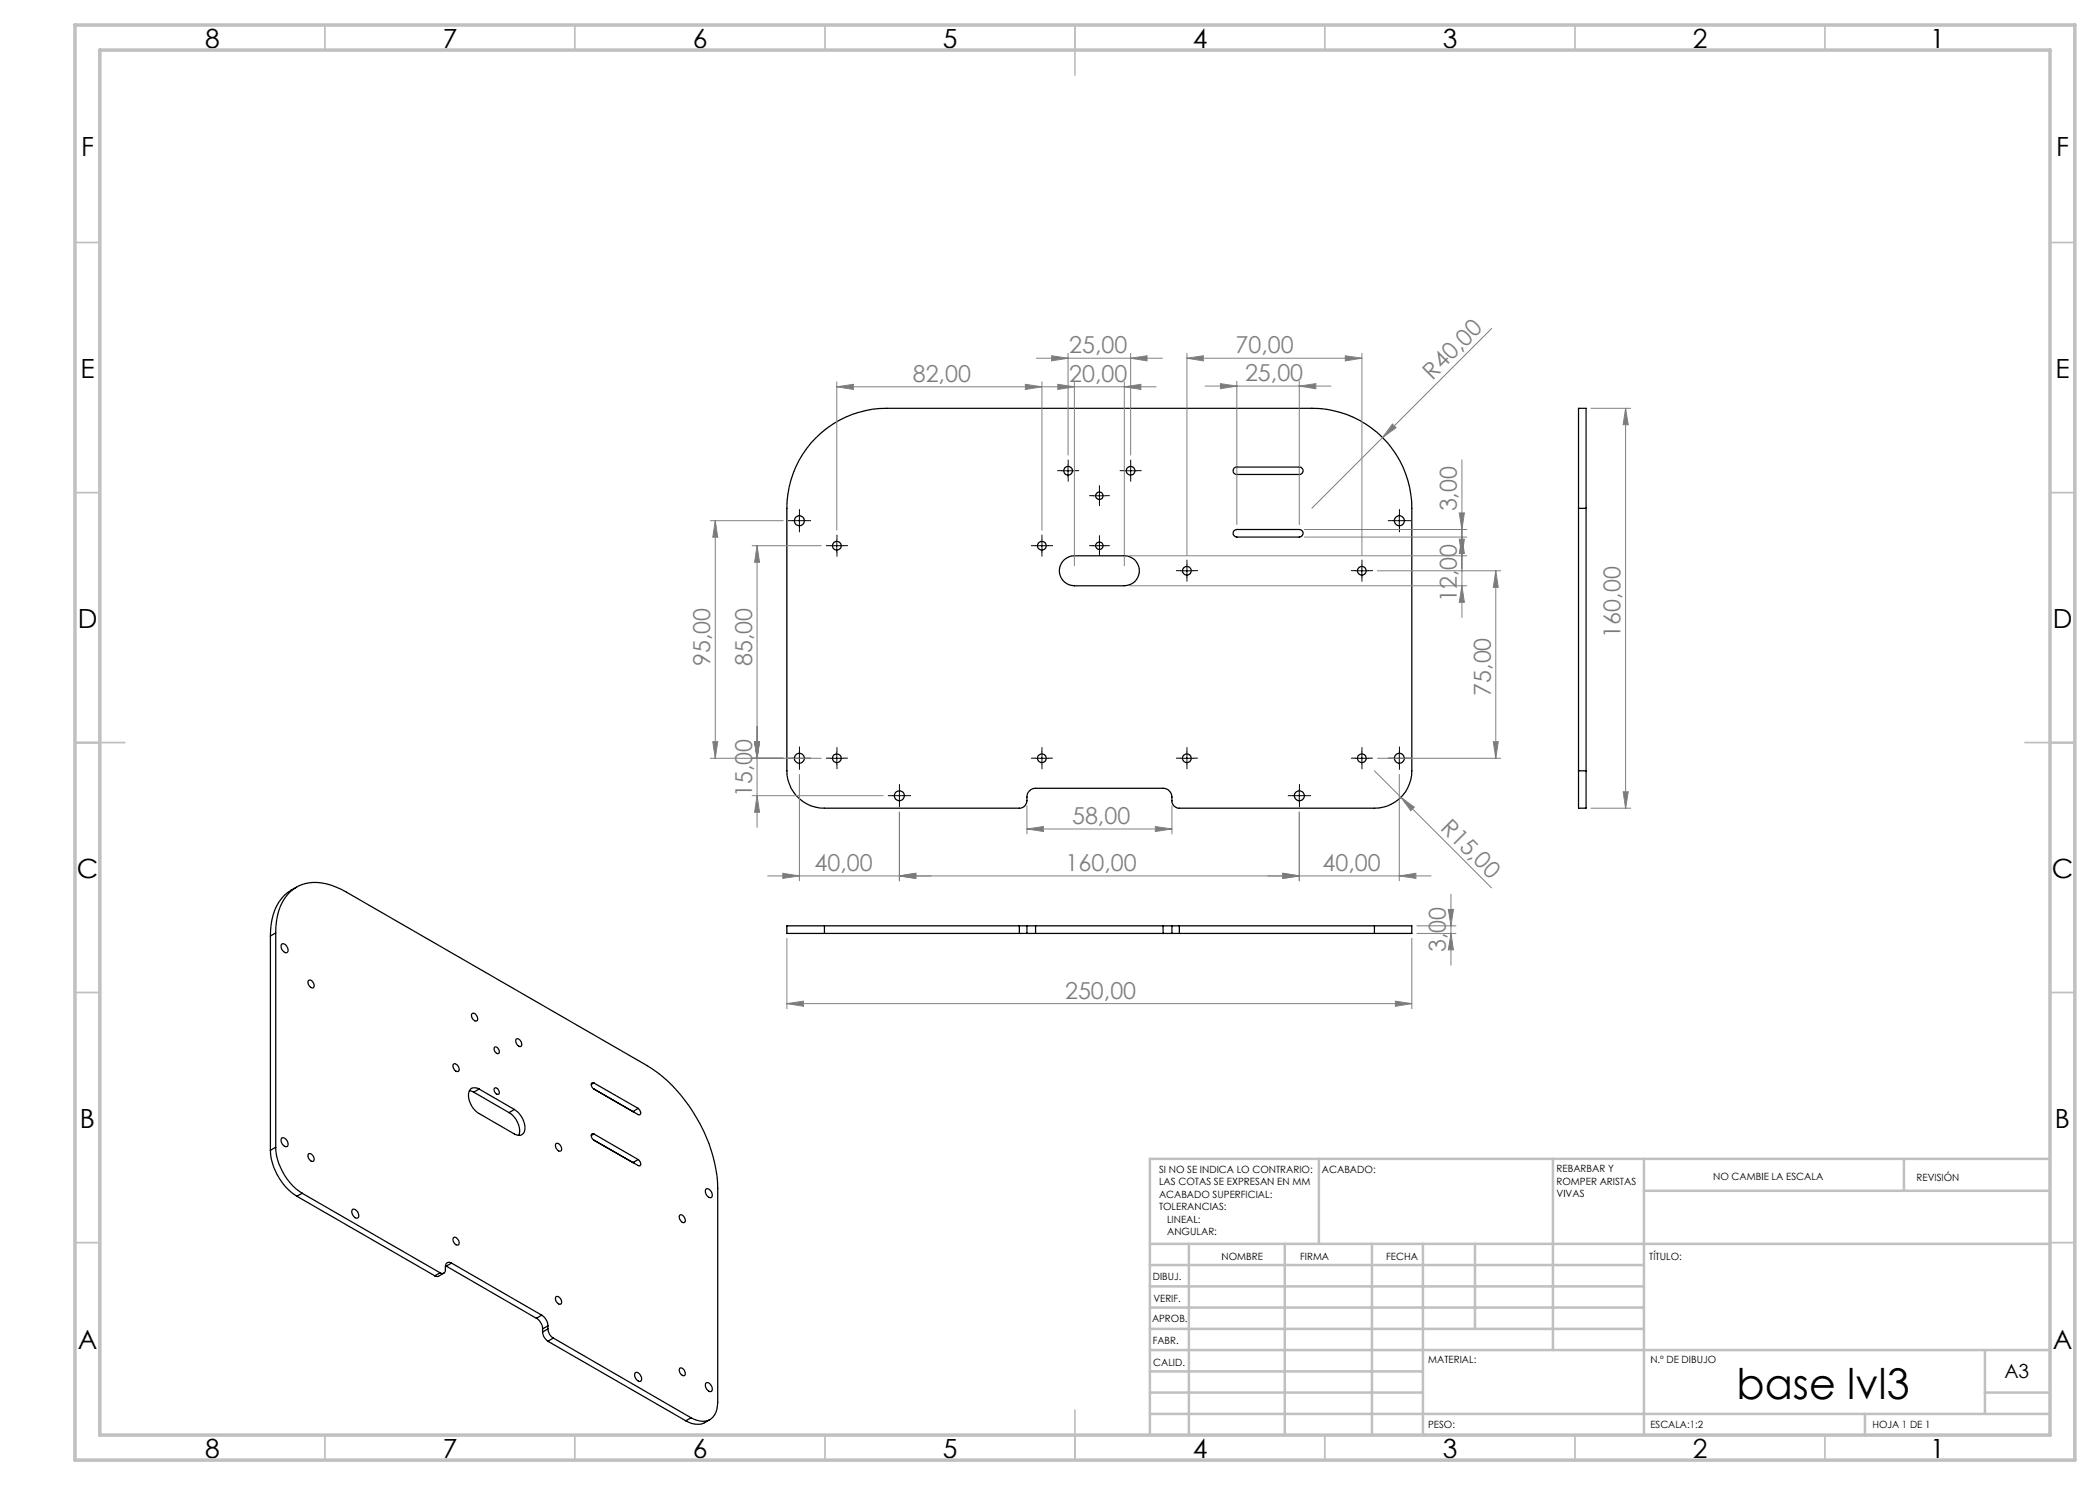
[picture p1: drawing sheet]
<svg xmlns="http://www.w3.org/2000/svg" width="420mm" height="297mm" viewBox="0 0 420 297" stroke-linecap="round" stroke-linejoin="round" font-family="sans-serif">
<g fill="none" stroke="#000" stroke-width=".25">
<path d="M163.2 87.5a19.9 19.9 0 0 1 14.2-5.8h85a20 20 0 0 1 20 20v52.5a7.4 7.4 0 0 1-7.5 7.4h-39a1.45 1.45 0 0 1-1.5-1.4 1.96 1.96 0 0 0-1.8-2.5h-25.5a1.91 1.91 0 0 0-1.7 2.5 1.51 1.51 0 0 1-1.5 1.4h-39a7.5 7.5 0 0 1-7.5-7.4v-52.5a20 20 0 0 1 5.8-14.2zM246.8 93.6l.6-.2h12.5a.74 .74 0 0 1 .7 .8 .74 .74 0 0 1-.7 .7h-12.5a.74 .74 0 0 1-.7-.5 .74 .74 0 0 1 .1-.8zM212.9 111.9a3.1 3.1 0 0 1 2-.7h10a3 3 0 0 1 3 3 3 3 0 0 1-3 3h-10a3 3 0 0 1-2.8-2 3 3 0 0 1 .8-3.3zM246.8 106.1l.6-.2h12.5a.76 .76 0 0 1 .7 .8 .76 .76 0 0 1-.7 .7h-12.5a.76 .76 0 0 1-.7-.5 .76 .76 0 0 1 .1-.8zM315.7 101.7v-20h1.5v20M315.7 101.7v52.5M315.7 101.7h1.5M317.2 101.7v52.5M315.7 154.2v7.4h1.5v-7.4M315.7 154.2h1.5M59.3 177.4a8.8 8.8 0 0 0-5.1 7.6l-.1 2.2M54.1 187.2v42.9"/>
<path d="M55.1 186.6a10.4 10.4 0 0 1 3.5-8.7 8.4 8.4 0 0 1 8.7-.5l2 1 60.1 34.7a31.6 31.6 0 0 1 13.8 20.9l.3 3.6v42.9a3.4 3.4 0 0 1-2.2 3.7 4.3 4.3 0 0 1-3.1-.6M55.1 186.6v42.8M55.1 186.6l-1 .6M56.4 188.8a1.15 1.15 0 0 1 1.1 1.6 .86 .86 0 0 1-1.2-.6 .83 .83 0 0 1 .1-1zM61.7 196.1a.73 .73 0 0 1 1.1 .6 .53 .53 0 0 1-.4 .9l-.6-.5-.2-.5zM164.9 185.2h-7.5v1.5h7.5M164.9 185.2v1.5M164.9 185.2h39M164.9 186.7h39M203.9 185.2h1.5M203.9 186.7h1.5M203.9 185.2v1.5"/>
<path d="M205.4 186.7h1.7M205.4 185.2h1.7M205.4 185.2v1.5M207.1 185.2h25.5M207.1 186.7h25.5M207.1 185.2v1.5M232.6 186.7h1.8M232.6 185.2h1.8M232.6 185.2v1.5M234.4 185.2h1.5M234.4 186.7h1.5M234.4 185.2v1.5"/>
<path d="M235.9 185.2h39M235.9 186.7h39M235.9 185.2v1.5M274.9 185.2h7.5v1.5h-7.5M274.9 185.2v1.5M90.7 212.9a.85 .85 0 0 1 1.1 .8v.5a.93 .93 0 0 1-1-.3 .93 .93 0 0 1-.1-1zM93.9 218.2l.9 .2M94.4 202.8a.73 .73 0 0 1 1.1 .6 .53 .53 0 0 1-.4 .8l-.6-.4-.2-.6zM94.8 218.4l7 4.1M95.8 217.8a1.34 1.34 0 0 0-1.6-.1 1.34 1.34 0 0 0-.5 1.6 4.5 4.5 0 0 0 2.1 3.4l7.1 4.1a1.33 1.33 0 0 0 1.6 .1 1.33 1.33 0 0 0 .5-1.5 4.7 4.7 0 0 0-2.1-3.5M95.8 217.8l7.1 4.1M95.8 217.8l-1 .6"/>
<path d="M99 217.6a.85 .85 0 0 1 .7 1.3 .85 .85 0 0 1-.7-1.3zM99 209.4a.86 .86 0 0 1 .7 1.3 .86 .86 0 0 1-.7-1.3zM103.2 207.9a.92 .92 0 0 1 1 .4 .92 .92 0 0 1-.1 1 1.1 1.1 0 0 1-.9-1.4zM118.8 216.6l-.5 .1v.5l.3 .5 9 5.2 .4 .1a.94 .94 0 0 0-.4-1.3M118.8 216.6l8.8 5.1M118.8 216.6l-.5 .3M54.1 230.1a11.7 11.7 0 0 0 5.3 9.2M55.1 229.4a11.9 11.9 0 0 0 5.3 9.3M55.1 229.4l-1 .7M56.4 227.6a1.13 1.13 0 0 1 1 .5 1.13 1.13 0 0 1 0 1.2 1.22 1.22 0 0 1-1-1.7zM59.4 239.3l27.6 15.9M60.4 238.7l27.6 15.9"/>
<path d="M60.4 238.7l-1 .6M61.7 230.8a.92 .92 0 0 1 .9 .4 .92 .92 0 0 1 0 1.1 1.09 1.09 0 0 1-.9-1.5zM101.8 222.5a4.2 4.2 0 0 1 2 4.6M102.9 221.9l-1.1 .6M111.2 228.8a.92 .92 0 0 1 .9 .4 .92 .92 0 0 1 0 1 1.09 1.09 0 0 1-.9-1.4zM118.8 226.8h-.4l-.1 .3 .1 .5 .4 .4 8.8 5.1h.4a.89 .89 0 0 0-.4-1.2M118.8 226.8l8.8 5.1M118.8 226.8l-.5 .3M126.6 232.5h.1M126.6 222.3h.1M127.6 231.9l-1 .6M127.6 221.7l-1 .6"/>
<path d="M141.3 237.8a1.12 1.12 0 0 1 1 .6 1.12 1.12 0 0 1-.1 1.1 1.19 1.19 0 0 1-.9-1.7zM70.5 241.9a1.19 1.19 0 0 1 1.1 1.6 1.09 1.09 0 0 1-1.2-1.5zM88 254.6l-1 .6M88.8 254.6l-1.1 .7-.7-.1M89.1 253.1l.2 .1M89.3 253.2l18 10.5M90.3 252.6a.76 .76 0 0 0-.9-.1 .76 .76 0 0 0-.3 .8v.7a.65 .65 0 0 1-.3 .6 .65 .65 0 0 1-.8 0M90.3 252.6l18 10.4M90.3 252.6l-1 .6M90.7 247.6l.1-.1a1.01 1.01 0 0 1 .8 1.5 1.09 1.09 0 0 1-.9-1.4zM111.2 259.4a.92 .92 0 0 1 .9 .4 .92 .92 0 0 1 0 1 1.09 1.09 0 0 1-.9-1.4zM135.9 243.1a.92 .92 0 0 1 1 .4 .92 .92 0 0 1-.1 1 1.1 1.1 0 0 1-.9-1.4z"/>
<path d="M107.3 263.7a2.65 2.65 0 0 1 1.2 2.1M108.3 263a2.65 2.65 0 0 1 1.3 2.2M108.3 263l-1 .7M108.5 266.4a2.49 2.49 0 0 0 1.1 1.8M108.5 265.8v.6M109.6 265.8a2.25 2.25 0 0 0 1.1 1.8M109.6 265.2v.6M109.6 265.8l-1.1 .6M109.6 265.2l-1.1 .6M109.6 268.2l27.6 16M110.7 267.6l27.5 16M110.7 267.6l-1.1 .6"/>
<path d="M127.1 274.5a1.12 1.12 0 0 1 1 .6 1.12 1.12 0 0 1 0 1.2 1.21 1.21 0 0 1-1-1.8zM135.9 273.7a.92 .92 0 0 1 1 .4 .92 .92 0 0 1-.1 1 1.1 1.1 0 0 1-.9-1.4zM141.1 276.7l.2-.1a1.14 1.14 0 0 1 1 1.6 .82 .82 0 0 1-1.1-.7zM138.2 283.6l-1 .6M142 283.9a3.9 3.9 0 0 1-4.8 .3"/>
<circle cx="213.6" cy="94.2" r=".87"/>
<circle cx="219.9" cy="99.2" r=".74"/>
<circle cx="226.1" cy="94.2" r=".87"/>
<circle cx="159.9" cy="104.2" r="1.01"/>
<circle cx="167.4" cy="109.2" r=".87"/>
<circle cx="208.4" cy="109.2" r=".87"/>
<circle cx="219.9" cy="109.1" r=".74"/>
<circle cx="237.4" cy="114.2" r=".87"/>
<circle cx="272.4" cy="114.2" r=".87"/>
<circle cx="279.9" cy="104.2" r="1"/>
<circle cx="159.9" cy="151.6" r=".99"/>
<circle cx="167.4" cy="151.7" r=".88"/>
<circle cx="179.9" cy="159.2" r="1.01"/>
<circle cx="208.4" cy="151.7" r=".88"/>
<circle cx="237.4" cy="151.7" r=".88"/>
<circle cx="259.9" cy="159.2" r="1"/>
<circle cx="272.4" cy="151.7" r=".88"/>
<circle cx="279.9" cy="151.7" r=".98"/>
</g>
<g fill="none" stroke="#808080" stroke-width=".2">
<path d="M167.4 77.4l3.3-.5v1zM167.4 77.4h41M167.4 76.4v29.6M205.1 76.9l3.3 .5-3.3 .5zM207.3 71.6h25.2M208.4 76.4v29.6M208.5 77.4h22.7M210.3 71.2l3.3 .4-3.3 .6zM211.6 76.9l3.3 .5-3.3 .5zM213.6 70.7v20.3M214.9 76.4v36.8M224.9 77.4l3.3-.5v1z"/>
<path d="M224.9 76.4v36.8M226.1 71.6l3.3-.4v1zM226.1 70.7v20.3M237.4 71.6l3.3-.4v1zM237.4 71.6h35M237.4 70.7v40.3M241 77.2h25.2M244.1 76.7l3.3 .5-3.3 .5zM247.4 76.2v28.7M259.9 77.2l3.3-.5v1zM259.9 76.2v28.7M269.1 71.2l3.3 .4-3.3 .6z"/>
<path d="M272.4 70.7v40.3M298.3 65.7l-35.9 36M278.5 84.8l.7 .7-2.7 2zM292.4 92v31.5M318.2 81.7h7.9M325.1 81.7l.5 3.2h-1zM325.1 81.7v79.9M142.1 104.1h14.5M143.1 104.1v47.6M143.1 104.1l.4 3.4h-.9zM150.4 109.1h13.9M151.4 109.1l.5 3.4h-1z"/>
<path d="M151.4 109.1v56.4M225.9 117.2h67.5M225.9 111.2h67.5M260.9 107.4h32.5M260.9 105.9h32.5M275.5 114.2h24.6M291.9 107.8h1l-.5 3.4zM291.9 102.6h1l-.5 3.3zM292.4 117.2l.5 3.3h-1zM292.4 107.4l.5 3.3h-1zM299.2 114.2v37.5M299.2 114.2l.4 3.3h-.9z"/>
<path d="M142.1 151.7h22.2M142.6 148.3h.9l-.4 3.4zM150.4 159.1h26.2M150.9 148.3h1l-.5 3.4zM151.4 159.1l.5 3.4h-1zM159.9 154.9v21.3M274.9 154.2l5.3 5.3M275.5 151.7h24.6M279.9 154.9v21.3M280.2 159.5l2.7 1.9-.7 .7zM280.2 159.5l18.1 18.1M298.7 148.3h.9l-.4 3.4z"/>
<path d="M324.6 158.4h1l-.5 3.2zM153.5 175.2h132.7M156.6 174.7l3.3 .5-3.3 .5zM179.9 175.2l3.3-.5v1zM179.9 162.4v13.8M205.4 165.8l3.3-.5v1zM205.4 161.1v5.7M205.4 165.8h29M231.1 165.3l3.3 .5-3.3 .5zM234.4 161.1v5.7M256.6 174.7l3.3 .5-3.3 .5zM259.9 162.4v13.8"/>
<path d="M279.9 175.2l3.3-.5v1zM290.2 178.8v14.2M318.2 161.6h7.9M157.4 187.7v14.1M282.4 187.7v14.1M283.4 186.7h7.8M283.4 185.2h7.8M289.7 181.9h1l-.5 3.3zM290.2 186.7l.5 3.3h-1zM157.4 200.7l3.3-.5v1.1zM157.4 200.7h125M279.1 200.2l3.3 .5-3.3 .6z"/>
</g>
<g fill="none" stroke="#000" stroke-width=".2" stroke-dasharray="15.2 1.3 1.3 1.3">
<path d="M212.4 94.1h-.9M213.6 92.9v-.9M213.6 95.4v.9M214.9 94.1h.9M218.6 99.1h-.7M219.9 97.9v-.8M221.1 99.1h.8M224.9 94.1h-.9M226.1 92.9v-.9M226.1 95.4v.9M227.4 94.1h.9M158.6 104.1h-1"/>
<path d="M159.9 102.9v-1M159.9 105.4v1M161.1 104.1h1M166.1 109.1h-.8M167.4 107.9v-.9M167.4 110.4v.9M168.6 109.1h.9M207.1 109.1h-.8M208.4 107.9v-.9M208.4 110.4v.9M209.6 109.1h.9M218.6 109.1h-.7"/>
<path d="M219.9 107.9v-.8M219.9 110.4v.7M219.9 100.4v.7M221.1 109.1h.8M236.1 114.1h-.8M237.4 112.9v-.9M237.4 115.4v.9M238.6 114.1h.9M271.1 114.1h-.8M272.4 112.9v-.9M272.4 115.4v.9M273.6 114.1h.9"/>
<path d="M278.6 104.1h-1M279.9 102.9v-1M279.9 105.4v1M281.1 104.1h1M158.6 151.6h-1M159.9 150.4v-1M159.9 152.9v1M161.1 151.6h1M166.1 151.6h-.8M167.4 150.4v-.9M167.4 152.9v.9M168.6 151.6h.9"/>
<path d="M178.6 159.1h-1M179.9 157.9v-1M181.1 159.1h1M207.1 151.6h-.8M208.4 150.4v-.9M208.4 152.9v.9M209.6 151.6h.9M236.1 151.6h-.8M237.4 150.4v-.9M237.4 152.9v.9M238.6 151.6h.9M258.6 159.1h-1"/>
<path d="M259.9 157.9v-1M261.1 159.1h1M271.1 151.6h-.8M272.4 150.4v-.9M272.4 152.9v.9M273.6 151.6h.9M278.6 151.6h-1M279.9 150.4v-1M279.9 152.9v1M281.1 151.6h1M179.9 160.4v1M259.9 160.4v1"/>
</g>
<g fill="none" stroke="#000" stroke-width=".2">
<path d="M212.4 94.2h2.5M213.6 92.9v2.5M218.6 99.2h2.5M219.9 97.9v2.5M224.9 94.2h2.5M226.1 92.9v2.5M158.6 104.1h2.5M159.9 102.9v2.5M166.1 109.1h2.5M167.4 107.9v2.5M207.1 109.1h2.5M208.4 107.9v2.5"/>
<path d="M218.6 109.1h2.5M219.9 107.9v2.5M236.1 114.2h2.5M237.4 112.9v2.5M271.1 114.2h2.5M272.4 112.9v2.5M278.6 104.1h2.5M279.9 102.9v2.5M158.6 151.7h2.5M159.9 150.4v2.5M166.1 151.7h2.5M167.4 150.4v2.5"/>
<path d="M178.6 159.1h2.5M179.9 157.9v2.5M207.1 151.7h2.5M208.4 150.4v2.5M236.1 151.7h2.5M237.4 150.4v2.5M258.6 159.1h2.5M259.9 157.9v2.5M271.1 151.7h2.5M272.4 150.4v2.5M278.6 151.7h2.5M279.9 150.4v2.5"/>
</g>
<g fill="none" stroke="#c0c0c0" stroke-width=".35">
<path d="M65 5v5M115 5v5M165 5v5M215 5v10M265 5v5M315 5v5M365 5v5M15 48.5h5M410 48.5h5M15 98.5h5M410 98.5h5M15 148.5h10"/>
<path d="M405 148.5h10M15 198.5h5M410 198.5h5M15 248.5h5M410 248.5h5M65 287v5M115 287v5M165 287v5M215 282v10M265 287v5M315 287v5M365 287v5"/>
</g>
<g fill="none" stroke="#c0c0c0" stroke-width=".5">
<path d="M263.8 231.8v17M310.6 231.8v38.2M328.8 231.8v55.2M328.8 238.2h81.2M380.8 231.8v6.4M410 231.8h-180v55.2M230 248.8h180M230 257.3h98.8M230 253h98.8M237.8 248.8v38.2M257 248.8v38.2M274.4 248.8v38.2"/>
<path d="M284.6 248.8v38.2M295 248.8v17M230 265.8h98.8M230 261.5h98.8M230 278.5h54.6M230 274.3h54.6M230 270h180M397 278.5h13M397 270v12.8M230 282.8h180M373 282.8v4.2"/>
</g>
<path d="M15 5h400v287h-400zM20 10h390v277h-390z" fill="none" stroke="#c0c0c0" stroke-width=".7"/>
<g fill="#808080">
<path d="M278.5 84.8l.7 .7-2.7 2z"/>
<path d="M280.2 159.5l2.7 1.9-.7 .7z"/>
<path d="M179.9 175.2l3.3-.5v1zM156.6 174.7l3.3 .5-3.3 .5zM279.9 175.2l3.3-.5v1zM256.6 174.7l3.3 .5-3.3 .5zM226.1 71.6l3.3-.4v1zM210.3 71.2l3.3 .4-3.3 .6zM224.9 77.4l3.3-.5v1zM211.6 76.9l3.3 .5-3.3 .5zM259.9 77.2l3.3-.5v1zM244.1 76.7l3.3 .5-3.3 .5zM269.1 71.2l3.3 .4-3.3 .6zM237.4 71.6l3.3-.4v1z"/>
<path d="M179.9 175.2l3.3-.5v1zM256.6 174.7l3.3 .5-3.3 .5zM205.4 165.8l3.3-.5v1zM231.1 165.3l3.3 .5-3.3 .5zM167.4 77.4l3.3-.5v1zM205.1 76.9l3.3 .5-3.3 .5zM157.4 200.7l3.3-.5v1.1zM279.1 200.2l3.3 .5-3.3 .6z"/>
<path d="M292.4 117.2l.5 3.3h-1zM291.9 107.8h1l-.5 3.4zM292.4 107.4l.5 3.3h-1zM291.9 102.6h1l-.5 3.3zM142.6 148.3h.9l-.4 3.4zM143.1 104.1l.4 3.4h-.9zM151.4 159.1l.5 3.4h-1zM150.9 148.3h1l-.5 3.4zM150.9 148.3h1l-.5 3.4zM151.4 109.1l.5 3.4h-1zM298.7 148.3h.9l-.4 3.4zM299.2 114.2l.4 3.3h-.9zM290.2 186.7l.5 3.3h-1zM289.7 181.9h1l-.5 3.3z"/>
<path d="M325.1 81.7l.5 3.2h-1zM324.6 158.4h1l-.5 3.2z"/>
</g>
<text font-size="8.5" x="347.3" y="279.7">base lvl3</text>
<g font-size="5.3">
<text x="41" y="9.5">8</text>
<text x="88.5" y="9.5">7</text>
<text x="138.5" y="9.5">6</text>
<text x="188.5" y="9.5">5</text>
<text x="238.5" y="9.5">4</text>
<text x="288.5" y="9.5">3</text>
<text x="338.5" y="9.5">2</text>
<text x="386" y="9.5">1</text>
<text x="16.2" y="31.2">F</text>
<text x="411.2" y="31.2">F</text>
<text x="16.1" y="75.5">E</text>
<text x="411.1" y="75.5">E</text>
<text x="15.5" y="125.5">D</text>
<text x="410.5" y="125.5">D</text>
<text x="15.4" y="175.5">C</text>
<text x="410.4" y="175.5">C</text>
<text x="16" y="225.5">B</text>
<text x="411" y="225.5">B</text>
<text x="15.5" y="269.7">A</text>
<text x="410.5" y="269.7">A</text>
<text x="41" y="291.5">8</text>
<text x="88.5" y="291.5">7</text>
<text x="138.5" y="291.5">6</text>
<text x="188.5" y="291.5">5</text>
<text x="238.5" y="291.5">4</text>
<text x="288.5" y="291.5">3</text>
<text x="338.5" y="291.5">2</text>
<text x="386" y="291.5">1</text>
</g>
<g font-size="4.7" fill="#808080">
<text x="213.8" y="70.6">25,00</text>
<text x="247.1" y="70.6">70,00</text>
<text x="182.6" y="76.3">82,00</text>
<text x="213.8" y="76.3">20,00</text>
<text x="249" y="76.2">25,00</text>
<text x="286.5" y="76.1" transform="rotate(-45 286.5 76.1)">R40,00</text>
<text x="291.4" y="102.3" transform="rotate(-90 291.4 102.3)">3,00</text>
<text x="291.4" y="120.4" transform="rotate(-90 291.4 120.4)">12,00</text>
<text x="324.1" y="127.5" transform="rotate(-90 324.1 127.5)">160,00</text>
<text x="142.1" y="133.2" transform="rotate(-90 142.1 133.2)">95,00</text>
<text x="150.4" y="133.2" transform="rotate(-90 150.4 133.2)">85,00</text>
<text x="298.2" y="139.2" transform="rotate(-90 298.2 139.2)">75,00</text>
<text x="150.4" y="159.5" transform="rotate(-90 150.4 159.5)">15,00</text>
<text x="214.4" y="164.8">58,00</text>
<text x="287.9" y="165.7" transform="rotate(45 287.9 165.7)">R15,00</text>
<text x="162.9" y="174.1">40,00</text>
<text x="213.1" y="174.1">160,00</text>
<text x="264.5" y="174.1">40,00</text>
<text x="289.2" y="190.4" transform="rotate(-90 289.2 190.4)">3,00</text>
<text x="213" y="199.7">250,00</text>
</g>
<text font-size="3.9" x="400.9" y="275.5">A3</text>
<g font-size="2">
<text x="231.8" y="234.6">SI NO SE INDICA LO CONTRARIO:</text>
<text x="231.8" y="237.1">LAS COTAS SE EXPRESAN EN MM</text>
<text x="231.8" y="239.6">ACABADO SUPERFICIAL:</text>
<text x="264.4" y="234.6">ACABADO:</text>
<text x="311.3" y="234.5">REBARBAR Y</text>
<text x="311.3" y="237">ROMPER ARISTAS</text>
<text x="311.3" y="239.5">VIVAS</text>
<text x="342.6" y="236">NO CAMBIE LA ESCALA</text>
<text x="383.3" y="236.2">REVISIÓN</text>
<text x="231.8" y="242.1">TOLERANCIAS:</text>
<text x="233.4" y="244.6">LINEAL:</text>
<text x="233.4" y="247.1">ANGULAR:</text>
<text x="244.3" y="252">NOMBRE</text>
<text x="260" y="251.9">FIRMA</text>
<text x="277.2" y="251.9">FECHA</text>
<text x="329.9" y="251.9">TÍTULO:</text>
<text x="230.6" y="256.1">DIBUJ.</text>
<text x="230.7" y="260.3">VERIF.</text>
<text x="230.4" y="264.4">APROB.</text>
<text x="230.5" y="268.8">FABR.</text>
<text x="230.7" y="273.1">CALID.</text>
<text x="285.6" y="272.5">MATERIAL:</text>
<text x="330.1" y="272.5">N.º DE DIBUJO</text>
<text x="285.6" y="285.5">PESO:</text>
<text x="330.1" y="285.6">ESCALA:1:2</text>
<text x="374.5" y="285.6">HOJA 1 DE 1</text>
</g>
</svg>
